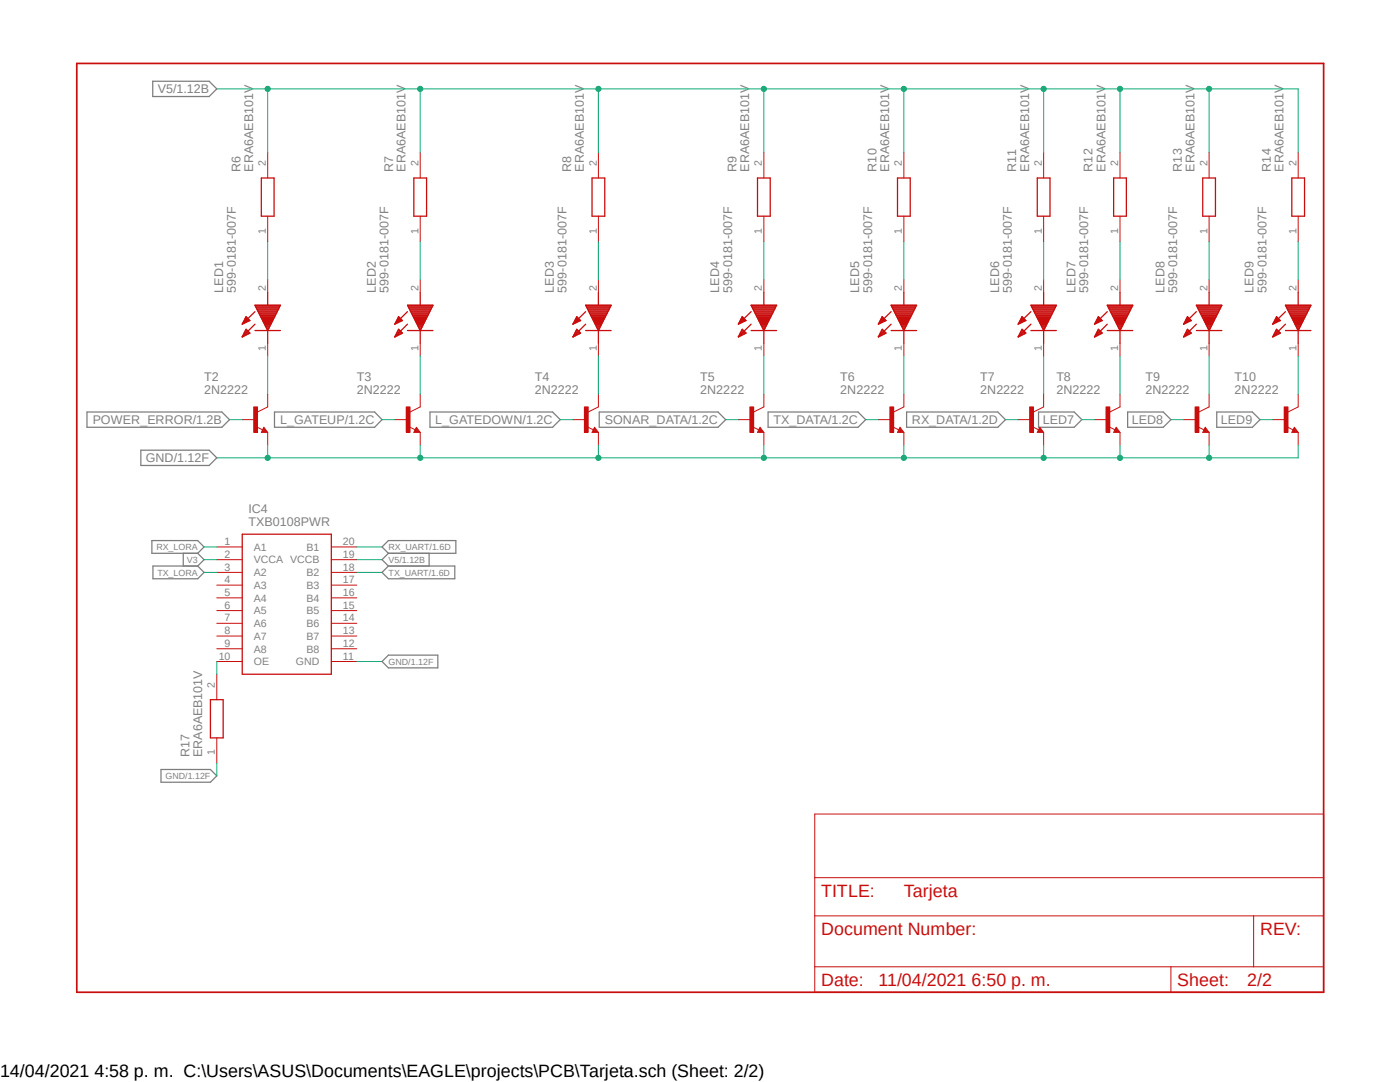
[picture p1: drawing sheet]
<svg xmlns="http://www.w3.org/2000/svg" width="279mm" height="216mm" viewBox="0 0 279 216" stroke-linecap="round" stroke-linejoin="round" font-family="sans-serif">
<path d="M14.8 12.3l249.7 186.2M264.5 12.3l-249.7 186.2" fill="none" stroke="#fff" stroke-width=".2"/>
<g fill="none" stroke="#808080" stroke-width=".25">
<path d="M30.5 16.2h11.2l1.6 1.5-1.6 1.6h-11.2zM17.4 82.2h26.9l1.5 1.5-1.5 1.6h-26.9zM28.1 89.8h13.6l1.6 1.6-1.6 1.5h-13.6zM54.8 82.2h20l1.4 1.5-1.4 1.6h-20zM85.8 82.2h24.5l1.5 1.5-1.5 1.6h-24.5zM119.6 82.2h23.7l1.5 1.5-1.5 1.6h-23.7zM153.3 82.2h17.9l1.6 1.5-1.6 1.6h-17.9zM180.9 82.2h18.2l1.6 1.5-1.6 1.6h-18.2zM207.3 82.2h7.1l1.5 1.5-1.5 1.6h-7.1zM225 82.2h7.2l1.5 1.5-1.5 1.6h-7.2zM242.8 82.2h7.1l1.6 1.5-1.6 1.6h-7.1zM30.3 107.9h9.2l1.2 1.2-1.2 1.3h-9.2z"/>
<path d="M30.5 112.9h9l1.2 1.3-1.2 1.3h-9zM36.6 110.4v2.5M39.5 110.4l1.2 1.3-1.2 1.2M77.5 110.4l-1.3 1.3 1.3 1.2M77.5 107.9h13.5v2.5h-13.5l-1.3-1.3zM77.5 112.9h13.3v2.6h-13.3l-1.3-1.3zM85.6 110.4v2.5M77.5 130.7h9.9v2.6h-9.9l-1.3-1.3zM32.1 153.5h9.9l1.3 1.3-1.3 1.3h-9.9z"/>
</g>
<path d="M15.3 12.7h248.9v185.3h-248.9z" fill="none" stroke="#c90d0c" stroke-width=".34"/>
<g fill="none" stroke="#c90d0c" stroke-width=".2">
<path d="M53.4 30.4v5.1M83.9 30.4v5.1M119.4 30.4v5.1M152.4 30.4v5.1M180.4 30.4v5.1M208.3 30.4v5.1M223.5 30.4v5.1M241.3 30.4v5.1M259.1 30.4v5.1M53.4 43.1v5.1M83.9 43.1v5.1M119.4 43.1v5.1"/>
<path d="M152.4 43.1v5.1M180.4 43.1v5.1M208.3 43.1v5.1M223.5 43.1v5.1M241.3 43.1v5.1M259.1 43.1v5.1M51.2 85.2l1.2 .6M52.7 85.3l.7 1h-1.2zM53.4 81.2l-2 1M162.6 162.4h101.6v35.6h-101.6zM162.6 175.1h101.6M162.6 182.8h101.6"/>
<path d="M162.6 192.9h101.6M233.7 192.9v5.1M250.2 182.8v10.1"/>
</g>
<path d="M52.2 35.5h2.5v7.6h-2.5zM82.6 35.5h2.5v7.6h-2.5zM118.2 35.5h2.5v7.6h-2.5zM151.2 35.5h2.5v7.6h-2.5zM179.1 35.5h2.6v7.6h-2.6zM207 35.5h2.5v7.6h-2.5zM222.2 35.5h2.6v7.6h-2.6zM240 35.5h2.6v7.6h-2.6zM257.8 35.5h2.5v7.6h-2.5zM52.7 85.8l.1 .2h-.4l.3-.5 .5 .6h-.8" fill="none" stroke="#c90d0c" stroke-width=".25"/>
<path d="M50.6 81.2h.8v5.1h-.8z" fill-rule="evenodd" fill="#c90d0c"/>
<path d="M53.4 78.7v2.5M48.3 83.7h2.6M50.6 81.2h.8v5.1h-.8zM53.4 86.3v2.5M81.7 85.2l1.2 .6M83.1 85.3l.8 1h-1.3zM83.9 81.2l-2.1 1" fill="none" stroke="#c90d0c" stroke-width=".2"/>
<path d="M83.1 85.8l.1 .2h-.4l.3-.5 .5 .6h-.8" fill="none" stroke="#c90d0c" stroke-width=".25"/>
<path d="M81.1 81.2h.7v5.1h-.7z" fill-rule="evenodd" fill="#c90d0c"/>
<path d="M83.9 78.7v2.5M78.8 83.7h2.5M81.1 81.2h.7v5.1h-.7zM83.9 86.3v2.5M117.2 85.2l1.2 .6M118.7 85.3l.7 1h-1.2zM119.4 81.2l-2 1" fill="none" stroke="#c90d0c" stroke-width=".2"/>
<path d="M118.7 85.8l.1 .2h-.4l.3-.5 .5 .6h-.8" fill="none" stroke="#c90d0c" stroke-width=".25"/>
<path d="M116.6 81.2h.8v5.1h-.8z" fill-rule="evenodd" fill="#c90d0c"/>
<path d="M119.4 78.7v2.5M114.3 83.7h2.6M116.6 81.2h.8v5.1h-.8zM119.4 86.3v2.5M150.2 85.2l1.2 .6M151.7 85.3l.7 1h-1.2zM152.4 81.2l-2 1" fill="none" stroke="#c90d0c" stroke-width=".2"/>
<path d="M151.7 85.8l.1 .2h-.4l.3-.5 .5 .6h-.8" fill="none" stroke="#c90d0c" stroke-width=".25"/>
<path d="M149.6 81.2h.8v5.1h-.8z" fill-rule="evenodd" fill="#c90d0c"/>
<path d="M152.4 78.7v2.5M147.4 83.7h2.5M149.6 81.2h.8v5.1h-.8zM152.4 86.3v2.5M178.1 85.2l1.3 .6M179.6 85.3l.8 1h-1.3zM180.4 81.2l-2 1" fill="none" stroke="#c90d0c" stroke-width=".2"/>
<path d="M179.6 85.8l.1 .2h-.3l.2-.5 .5 .6h-.7" fill="none" stroke="#c90d0c" stroke-width=".25"/>
<path d="M177.6 81.2h.8v5.1h-.8z" fill-rule="evenodd" fill="#c90d0c"/>
<path d="M180.4 78.7v2.5M175.3 83.7h2.5M177.6 81.2h.8v5.1h-.8zM180.4 86.3v2.5M206.1 85.2l1.2 .6M207.5 85.3l.8 1h-1.3zM208.3 81.2l-2.1 1" fill="none" stroke="#c90d0c" stroke-width=".2"/>
<path d="M207.5 85.8l.1 .2h-.3l.2-.5 .5 .6h-.7" fill="none" stroke="#c90d0c" stroke-width=".25"/>
<path d="M205.5 81.2h.7v5.1h-.7z" fill-rule="evenodd" fill="#c90d0c"/>
<path d="M208.3 78.7v2.5M203.2 83.7h2.5M205.5 81.2h.7v5.1h-.7zM208.3 86.3v2.5M221.3 85.2l1.2 .6M222.8 85.3l.7 1h-1.3zM223.5 81.2l-2 1" fill="none" stroke="#c90d0c" stroke-width=".2"/>
<path d="M222.8 85.8l.1 .2h-.4l.3-.5 .5 .6h-.8" fill="none" stroke="#c90d0c" stroke-width=".25"/>
<path d="M220.7 81.2h.8v5.1h-.8z" fill-rule="evenodd" fill="#c90d0c"/>
<path d="M223.5 78.7v2.5M218.4 83.7h2.6M220.7 81.2h.8v5.1h-.8zM223.5 86.3v2.5M239.1 85.2l1.2 .6M240.5 85.3l.8 1h-1.3zM241.3 81.2l-2 1" fill="none" stroke="#c90d0c" stroke-width=".2"/>
<path d="M240.5 85.8l.2 .2h-.4l.2-.5 .5 .6h-.7" fill="none" stroke="#c90d0c" stroke-width=".25"/>
<path d="M238.5 81.2h.8v5.1h-.8z" fill-rule="evenodd" fill="#c90d0c"/>
<path d="M241.3 78.7v2.5M236.2 83.7h2.6M238.5 81.2h.8v5.1h-.8zM241.3 86.3v2.5M256.8 85.2l1.3 .6M258.3 85.3l.8 1h-1.3zM259.1 81.2l-2.1 1" fill="none" stroke="#c90d0c" stroke-width=".2"/>
<path d="M258.3 85.8l.1 .2h-.3l.2-.5 .5 .6h-.7" fill="none" stroke="#c90d0c" stroke-width=".25"/>
<path d="M256.3 81.2h.7v5.1h-.7z" fill-rule="evenodd" fill="#c90d0c"/>
<g fill="none" stroke="#c90d0c" stroke-width=".2">
<path d="M53.4 55.8v2.6M83.9 55.8v2.6M119.4 55.8v2.6M152.4 55.8v2.6M180.4 55.8v2.6M208.3 55.8v2.6M223.5 55.8v2.6M241.3 55.8v2.6M259.1 55.8v2.6M53.4 68.5v2.5M83.9 68.5v2.5M119.4 68.5v2.5"/>
<path d="M152.4 68.5v2.5M180.4 68.5v2.5M208.3 68.5v2.5M223.5 68.5v2.5M241.3 68.5v2.5M259.1 68.5v2.5M259.1 78.7v2.5M254 83.7h2.5M256.3 81.2h.7v5.1h-.7zM259.1 86.3v2.5M43.3 109.1h5M43.3 111.7h5"/>
<path d="M43.3 114.2h5M43.3 116.8h5M43.3 119.3h5M66.1 109.1h5.1M66.1 111.7h5.1M66.1 114.2h5.1M66.1 116.8h5.1M66.1 119.3h5.1M43.3 121.8h5M43.3 124.4h5M43.3 126.9h5M43.3 129.5h5"/>
<path d="M43.3 132h5M43.3 134.5v5.1M66.1 121.8h5.1M66.1 124.4h5.1M66.1 126.9h5.1M66.1 129.5h5.1M66.1 132h5.1M43.3 147.2v5.1"/>
</g>
<g fill="none" stroke="#c90d0c" stroke-width=".25">
<path d="M53.4 58.4v2.5M83.9 58.4v2.5M119.4 58.4v2.5M152.4 58.4v2.5M180.4 58.4v2.5M208.3 58.4v2.5M223.5 58.4v2.5M241.3 58.4v2.5M259.1 58.4v2.5M48.3 67.2h.1M48.4 64.5h.3M48.5 67h.3"/>
<path d="M48.5 64.3h.6M48.6 66.8h.6M48.6 64.1h.8M48.6 66.6h1M48.7 64h1.1M48.7 66.4h1.1M48.8 63.8h.9M48.9 66.3h.7M48.9 63.6h.6M48.9 66h.5M49 63.4h.3M49 65.9h.2"/>
<path d="M49.1 65.7l.8 .8-1.6 .7zM49.1 63.2l.8 .8-1.6 .7zM50.9 66h5.1M50.9 64.7l-2.6 2.5M50.9 62.2l-2.6 2.5M50.9 60.9h5.1l-2.6 5.1zM51 61.1h4.8M51.1 61.3h4.7M51.2 61.5h4.5M51.3 61.7h4.3M51.4 61.8h4.1M51.4 62.1h4"/>
<path d="M51.6 62.2h3.7M51.6 62.4h3.6M51.7 62.6h3.4M51.8 62.8h3.2M51.9 63h3M52 63.2h2.8M52.1 63.4h2.6M52.2 63.6h2.4M52.3 63.8h2.2M52.4 64h2M52.5 64.1h1.8M52.6 64.3h1.6"/>
<path d="M52.7 64.5h1.4M52.8 64.7h1.3M52.9 64.9h1M53 65.1h.8M53.1 65.3h.7M53.2 65.5h.5M53.3 65.7h.3M53.3 65.9h.2M53.4 66v2.5M78.8 67.2h.1M78.9 64.5h.3M78.9 67h.4"/>
<path d="M79 64.3h.5M79 66.8h.7M79.1 64.1h.8M79.1 66.6h1M79.2 64h1.1M79.2 66.4h1.1M79.3 63.8h.8M79.3 66.3h.8M79.4 63.6h.6M79.4 66h.5M79.5 63.4h.3M79.5 65.9h.2"/>
<path d="M79.5 63.2h.1M79.5 65.7l.8 .8-1.5 .7zM79.5 63.2l.8 .8M79.5 63.2l-.7 1.5M80.3 64l-1.5 .7M81.3 66h5.1M81.3 60.9h5.1l-2.5 5.1zM81.3 64.7l-2.5 2.5M81.3 62.2l-2.5 2.5M81.4 61.1h4.9M81.5 61.3h4.7M81.6 61.5h4.5"/>
<path d="M81.7 61.7h4.3M81.8 61.8h4.1M81.9 62.1h4M82 62.2h3.8M82.1 62.4h3.5M82.2 62.6h3.4M82.3 62.8h3.2M82.4 63h3M82.5 63.2h2.8M82.6 63.4h2.6M82.7 63.6h2.4M82.8 63.8h2.2"/>
<path d="M82.9 64h2M83 64.1h1.8M83.1 64.3h1.6M83.1 64.5h1.5M83.3 64.7h1.2M83.4 64.9h1M83.4 65.1h.9M83.5 65.3h.7M83.7 65.5h.4M83.7 65.7h.3M83.8 65.9h.1M83.9 66v2.5"/>
<path d="M114.4 67.2h.1M114.4 64.5h.3M114.5 67h.4M114.6 64.3h.5M114.6 66.8h.6M114.6 64.1h.9M114.7 66.6h.9M114.7 64h1.2M114.8 66.4h1M114.8 63.8h.9M114.9 66.3h.7M114.9 63.6h.6"/>
<path d="M114.9 66h.5M115 63.4h.3M115.1 65.9h.1M115.1 65.7l.8 .8-1.6 .7zM115.9 64l-.8-.8-.8 1.5M115.9 64l-1.6 .7M116.9 66h5.1M116.9 60.9h5.1l-2.6 5.1zM116.9 64.7l-2.6 2.5M116.9 62.2l-2.6 2.5M117 61.1h4.9M117.1 61.3h4.7"/>
<path d="M117.2 61.5h4.5M117.3 61.7h4.3M117.4 61.8h4.1M117.5 62.1h3.9M117.6 62.2h3.7M117.6 62.4h3.6M117.8 62.6h3.3M117.9 62.8h3.1M117.9 63h3M118 63.2h2.8M118.2 63.4h2.5M118.2 63.6h2.4"/>
<path d="M118.3 63.8h2.2M118.4 64h2M118.5 64.1h1.9M118.6 64.3h1.6M118.7 64.5h1.4M118.8 64.7h1.3M118.9 64.9h1.1M119 65.1h.8M119.1 65.3h.7M119.2 65.5h.5M119.3 65.7h.3M119.4 65.9h.1"/>
<path d="M119.4 66v2.5M147.4 67.2h.1M147.4 64.5h.3M147.5 67h.3M147.5 64.3h.6M147.6 66.8h.6M147.6 64.1h.9M147.7 66.6h.9M147.7 64h1.1M147.7 66.4h1.1M147.8 63.8h.9M147.9 66.3h.7"/>
<path d="M147.9 63.6h.6M148 66h.5M148 63.4h.3M148 65.9h.3M148.1 65.7l.8 .8-1.5 .7zM148.1 63.2l.8 .8-1.5 .7zM149.9 66h5.1M149.9 60.9h5.1l-2.6 5.1zM149.9 64.7l-2.5 2.5M149.9 62.2l-2.5 2.5M150 61.1h4.9M150.1 61.3h4.7"/>
<path d="M150.2 61.5h4.5M150.3 61.7h4.3M150.4 61.8h4.1M150.5 62.1h3.9M150.6 62.2h3.7M150.7 62.4h3.5M150.7 62.6h3.4M150.9 62.8h3.1M151 63h2.9M151 63.2h2.8M151.1 63.4h2.6M151.3 63.6h2.3"/>
<path d="M151.3 63.8h2.2M151.4 64h2.1M151.5 64.1h1.8M151.6 64.3h1.6M151.7 64.5h1.5M151.8 64.7h1.3M151.9 64.9h1.1M152 65.1h.9M152.1 65.3h.7M152.2 65.5h.5M152.3 65.7h.3M152.4 65.9h.1"/>
<path d="M152.4 66v2.5M175.3 67.2h.1M175.4 64.5h.2M175.4 67h.4M175.5 64.3h.5M175.5 66.8h.6M175.6 64.1h.8M175.6 66.6h.9M175.7 64h1.1M175.7 66.4h1M175.8 63.8h.8M175.8 66.3h.8"/>
<path d="M175.9 63.6h.5M175.9 66h.5M175.9 63.4h.3M176 65.9h.2M176 63.2h.1M176.1 65.7l.7 .8-1.5 .7zM176.1 63.2l.7 .8-1.5 .7M176.1 63.2l-.8 1.5M177.8 66h5.1M177.8 60.9h5.1l-2.5 5.1zM177.8 64.7l-2.5 2.5M177.8 62.2l-2.5 2.5"/>
<path d="M177.9 61.1h4.9M178 61.3h4.7M178.1 61.5h4.5M178.2 61.7h4.3M178.3 61.8h4.1M178.4 62.1h3.9M178.5 62.2h3.7M178.6 62.4h3.5M178.7 62.6h3.3M178.8 62.8h3.1M178.9 63h3M179 63.2h2.7"/>
<path d="M179.1 63.4h2.6M179.2 63.6h2.4M179.3 63.8h2.2M179.4 64h2M179.5 64.1h1.8M179.5 64.3h1.7M179.7 64.5h1.4M179.7 64.7h1.3M179.8 64.9h1.1M179.9 65.1h.9M180 65.3h.7M180.1 65.5h.5"/>
<path d="M180.2 65.7h.3M180.3 65.9h.1M180.4 66v2.5M203.2 67.2h.1M203.3 64.5h.3M203.3 67h.4M203.4 64.3h.6M203.5 66.8h.6M203.5 64.1h.8M203.5 66.6h1M203.6 64h1.1M203.6 66.4h1.1"/>
<path d="M203.7 63.8h.9M203.7 66.3h.8M203.8 63.6h.6M203.8 66h.5M203.9 63.4h.3M203.9 65.9h.2M204 63.2h.1M204 65.7l.7 .8-1.5 .7zM204 63.2l.7 .8M204 63.2l-.8 1.5M204.7 64l-1.5 .7M205.7 66h5.1"/>
<path d="M205.7 60.9h5.1l-2.5 5.1zM205.7 64.7l-2.5 2.5M205.7 62.2l-2.5 2.5M205.9 61.1h4.8M206 61.3h4.7M206 61.5h4.5M206.2 61.7h4.2M206.2 61.8h4.2M206.3 62.1h4M206.4 62.2h3.7M206.5 62.4h3.6M206.6 62.6h3.4"/>
<path d="M206.7 62.8h3.2M206.8 63h3M206.9 63.2h2.8M207 63.4h2.6M207.1 63.6h2.4M207.2 63.8h2.2M207.3 64h2M207.4 64.1h1.8M207.5 64.3h1.6M207.6 64.5h1.4M207.7 64.7h1.2M207.8 64.9h1"/>
<path d="M207.9 65.1h.8M207.9 65.3h.7M208.1 65.5h.4M208.2 65.7h.2M208.2 65.9h.2M208.3 66v2.5M218.5 67.2h.1M218.5 64.5h.3M218.6 67h.3M218.7 64.3h.5M218.7 66.8h.6M218.7 64.1h.9"/>
<path d="M218.8 66.6h.9M218.8 64h1.2M218.9 66.4h1M218.9 63.8h.9M218.9 66.3h.9M219 63.6h.6M219 66h.5M219.1 63.4h.3M219.2 65.9h.2M219.2 63.2h.1M219.2 65.7l.8 .8-1.6 .7zM219.2 63.2l.8 .8"/>
<path d="M219.2 63.2l-.8 1.5M220 64l-1.6 .7M221 66h5.1M221 60.9h5.1l-2.6 5.1zM221 64.7l-2.6 2.5M221 62.2l-2.6 2.5M221.1 61.1h4.9M221.2 61.3h4.7M221.3 61.5h4.5M221.4 61.7h4.3M221.5 61.8h4.1M221.6 62.1h3.9"/>
<path d="M221.7 62.2h3.7M221.7 62.4h3.6M221.9 62.6h3.3M222 62.8h3.1M222 63h3M222.1 63.2h2.8M222.2 63.4h2.6M222.3 63.6h2.4M222.4 63.8h2.2M222.5 64h2M222.6 64.1h1.9M222.7 64.3h1.7"/>
<path d="M222.8 64.5h1.4M222.9 64.7h1.3M223 64.9h1.1M223.1 65.1h.9M223.2 65.3h.7M223.3 65.5h.5M223.4 65.7h.3M223.5 65.9h.1M223.5 66v2.5M236.3 67.2h.1M236.3 64.5h.3M236.3 67h.4"/>
<path d="M236.4 64.3h.6M236.4 66.8h.7M236.5 64.1h.9M236.5 66.6h1M236.6 64h1.1M236.6 66.4h1.1M236.7 63.8h.9M236.7 66.3h.8M236.8 63.6h.6M236.8 66h.5M236.9 65.9h.2M236.9 63.4h.3"/>
<path d="M237 65.7l.7 .8-1.5 .7zM237.7 64l-.7-.8-.8 1.5M237.7 64l-1.5 .7M238.8 66h5M238.8 60.9h5l-2.5 5.1zM238.8 64.7l-2.6 2.5M238.8 62.2l-2.6 2.5M238.9 61.1h4.9M239 61.3h4.6M239.1 61.5h4.4M239.1 61.7h4.4M239.3 61.8h4.1"/>
<path d="M239.4 62.1h3.8M239.4 62.2h3.8M239.5 62.4h3.6M239.6 62.6h3.4M239.7 62.8h3.2M239.8 63h3M239.9 63.2h2.8M240 63.4h2.6M240.1 63.6h2.4M240.2 63.8h2.2M240.3 64h2M240.4 64.1h1.8"/>
<path d="M240.5 64.3h1.6M240.6 64.5h1.4M240.7 64.7h1.2M240.8 64.9h1.1M240.9 65.1h.8M241 65.3h.6M241 65.5h.6M241.2 65.7h.3M241.3 65.9h.1M241.3 66v2.5M254 67.2h.1M254.1 64.5h.2"/>
<path d="M254.1 67h.4M254.2 64.3h.5M254.2 66.8h.6M254.3 64.1h.8M254.3 66.6h.9M254.4 64h1.1M254.4 66.4h1.1M254.5 63.8h.9M254.5 66.3h.8M254.6 63.6h.5M254.6 66h.5M254.7 65.9h.2"/>
<path d="M254.7 63.4h.3M254.8 65.7l.7 .8-1.5 .7zM255.5 64l-.7-.8-.8 1.5M255.5 64l-1.5 .7M256.5 66h5.1M256.5 60.9h5.1l-2.5 5.1zM256.5 64.7l-2.5 2.5M256.5 62.2l-2.5 2.5M256.6 61.1h4.9M256.8 61.3h4.6M256.8 61.5h4.5M256.9 61.7h4.3"/>
<path d="M257 61.8h4.2M257.1 62.1h3.9M257.2 62.2h3.7M257.3 62.4h3.6M257.4 62.6h3.4M257.5 62.8h3.1M257.6 63h3M257.7 63.2h2.8M257.8 63.4h2.6M257.9 63.6h2.4M258 63.8h2.2M258.1 64h2"/>
<path d="M258.1 64.1h1.9M258.3 64.3h1.6M258.4 64.5h1.4M258.4 64.7h1.3M258.5 64.9h1.1M258.7 65.1h.8M258.7 65.3h.7M258.8 65.5h.5M258.9 65.7h.3M259 65.9h.1M259.1 66v2.5M48.3 106.6h17.8v27.9h-17.8z"/>
<path d="M42 139.6h2.5v7.6h-2.5z"/>
</g>
<path d="M53.4 48.2v7.6M53.4 71v7.7M83.9 71v7.7M119.4 71v7.7M152.4 71v7.7M180.4 71v7.7M208.3 71v7.7M223.5 71v7.7M241.3 71v7.7M259.1 71v7.7M208.3 88.8v2.6h50.8v-2.6M223.5 88.8v2.6" fill="none" stroke="#0dab76" stroke-width=".2"/>
<circle cx="223.5" cy="91.4" r=".51" fill="#0dab76"/>
<g fill="none" stroke="#0dab76" stroke-width=".2">
<path d="M241.3 88.8v2.6"/>
<circle cx="223.5" cy="91.4" r=".51"/>
</g>
<circle cx="241.3" cy="91.4" r=".51" fill="#0dab76"/>
<g fill="none" stroke="#0dab76" stroke-width=".2">
<path d="M180.4 88.8v2.6h27.9"/>
<circle cx="241.3" cy="91.4" r=".51"/>
</g>
<circle cx="208.3" cy="91.4" r=".51" fill="#0dab76"/>
<g fill="none" stroke="#0dab76" stroke-width=".2">
<path d="M119.4 88.8v2.6h33v-2.6"/>
<circle cx="208.3" cy="91.4" r=".51"/>
</g>
<circle cx="119.4" cy="91.4" r=".51" fill="#0dab76"/>
<g fill="none" stroke="#0dab76" stroke-width=".2">
<path d="M83.9 88.8v2.6h35.5"/>
<circle cx="119.4" cy="91.4" r=".51"/>
</g>
<circle cx="83.9" cy="91.4" r=".51" fill="#0dab76"/>
<g fill="none" stroke="#0dab76" stroke-width=".2">
<path d="M53.4 88.8v2.6h30.5M152.4 91.4h28"/>
<circle cx="83.9" cy="91.4" r=".51"/>
</g>
<circle cx="180.4" cy="91.4" r=".51" fill="#0dab76"/>
<circle cx="180.4" cy="91.4" r=".51" fill="none" stroke="#0dab76" stroke-width=".2"/>
<circle cx="152.4" cy="91.4" r=".51" fill="#0dab76"/>
<g fill="none" stroke="#0dab76" stroke-width=".2">
<path d="M43.3 91.4h10.1"/>
<circle cx="152.4" cy="91.4" r=".51"/>
</g>
<circle cx="53.4" cy="91.4" r=".51" fill="#0dab76"/>
<g fill="none" stroke="#0dab76" stroke-width=".2">
<path d="M83.9 17.7v12.7M53.4 30.4v-12.7h205.7v12.7M83.9 48.2v7.6M119.4 48.2v7.6M152.4 48.2v7.6M180.4 48.2v7.6M208.3 48.2v7.6M223.5 48.2v7.6M241.3 48.2v7.6M259.1 48.2v7.6M71.2 132h5M43.3 152.3v2.5"/>
<circle cx="53.4" cy="91.4" r=".51"/>
</g>
<circle cx="83.9" cy="17.7" r=".51" fill="#0dab76"/>
<g fill="none" stroke="#0dab76" stroke-width=".2">
<path d="M119.4 17.7v12.7"/>
<circle cx="83.9" cy="17.7" r=".51"/>
</g>
<circle cx="119.4" cy="17.7" r=".51" fill="#0dab76"/>
<g fill="none" stroke="#0dab76" stroke-width=".2">
<path d="M152.4 17.7v12.7"/>
<circle cx="119.4" cy="17.7" r=".51"/>
</g>
<circle cx="152.4" cy="17.7" r=".51" fill="#0dab76"/>
<g fill="none" stroke="#0dab76" stroke-width=".2">
<path d="M180.4 17.7v12.7"/>
<circle cx="152.4" cy="17.7" r=".51"/>
</g>
<circle cx="180.4" cy="17.7" r=".51" fill="#0dab76"/>
<g fill="none" stroke="#0dab76" stroke-width=".2">
<path d="M208.3 17.7v12.7"/>
<circle cx="180.4" cy="17.7" r=".51"/>
</g>
<circle cx="208.3" cy="17.7" r=".51" fill="#0dab76"/>
<g fill="none" stroke="#0dab76" stroke-width=".2">
<path d="M223.5 17.7v12.7"/>
<circle cx="208.3" cy="17.7" r=".51"/>
</g>
<circle cx="223.5" cy="17.7" r=".51" fill="#0dab76"/>
<g fill="none" stroke="#0dab76" stroke-width=".2">
<path d="M241.3 17.7v12.7"/>
<circle cx="223.5" cy="17.7" r=".51"/>
</g>
<circle cx="241.3" cy="17.7" r=".51" fill="#0dab76"/>
<g fill="none" stroke="#0dab76" stroke-width=".2">
<path d="M43.3 17.7h10.1"/>
<circle cx="241.3" cy="17.7" r=".51"/>
</g>
<circle cx="53.4" cy="17.7" r=".51" fill="#0dab76"/>
<g fill="none" stroke="#0dab76" stroke-width=".2">
<path d="M45.8 83.7h2.5M76.2 83.7h2.6M111.8 83.7h2.5M144.8 83.7h2.6M172.8 83.7h2.5M200.7 83.7h2.5M215.9 83.7h2.5M233.7 83.7h2.5M251.5 83.7h2.5M40.7 111.7h2.6M40.7 109.1h2.6M40.7 114.2h2.6"/>
<path d="M71.2 111.7h5M71.2 109.1h5M71.2 114.2h5M43.3 132v2.5"/>
<circle cx="53.4" cy="17.7" r=".51"/>
</g>
<g font-size="3.6" fill="#c90d0c">
<text x="163.9" y="178.9">TITLE:</text>
<text x="180.4" y="178.9">Tarjeta</text>
<text x="163.9" y="186.6">Document Number:</text>
<text x="251.5" y="186.6">REV:</text>
<text x="163.9" y="196.7">Date:</text>
<text x="175.3" y="196.7">11/04/2021 6:50 p. m.</text>
<text x="235" y="196.7">Sheet:</text>
<text x="248.9" y="196.7">2/2</text>
</g>
<text font-size="3.6" x="0" y="214.9">14/04/2021 4:58 p. m. C:\Users\ASUS\Documents\EAGLE\projects\PCB\Tarjeta.sch (Sheet: 2/2)</text>
<g font-size="2.5" fill="#808080">
<text x="31.5" y="18.6">V5/1.12B</text>
<text x="48" y="34.2" transform="rotate(-90 48 34.2)">R6</text>
<text x="50.5" y="34.2" transform="rotate(-90 50.5 34.2)">ERA6AEB101V</text>
<text x="78.4" y="34.2" transform="rotate(-90 78.4 34.2)">R7</text>
<text x="80.9" y="34.2" transform="rotate(-90 80.9 34.2)">ERA6AEB101V</text>
<text x="114" y="34.2" transform="rotate(-90 114 34.2)">R8</text>
<text x="116.5" y="34.2" transform="rotate(-90 116.5 34.2)">ERA6AEB101V</text>
<text x="147" y="34.2" transform="rotate(-90 147 34.2)">R9</text>
<text x="149.5" y="34.2" transform="rotate(-90 149.5 34.2)">ERA6AEB101V</text>
<text x="174.9" y="34.2" transform="rotate(-90 174.9 34.2)">R10</text>
<text x="177.5" y="34.2" transform="rotate(-90 177.5 34.2)">ERA6AEB101V</text>
<text x="202.8" y="34.2" transform="rotate(-90 202.8 34.2)">R11</text>
<text x="205.4" y="34.2" transform="rotate(-90 205.4 34.2)">ERA6AEB101V</text>
<text x="218.1" y="34.2" transform="rotate(-90 218.1 34.2)">R12</text>
<text x="220.6" y="34.2" transform="rotate(-90 220.6 34.2)">ERA6AEB101V</text>
<text x="235.8" y="34.2" transform="rotate(-90 235.8 34.2)">R13</text>
<text x="238.4" y="34.2" transform="rotate(-90 238.4 34.2)">ERA6AEB101V</text>
<text x="253.6" y="34.2" transform="rotate(-90 253.6 34.2)">R14</text>
<text x="256.2" y="34.2" transform="rotate(-90 256.2 34.2)">ERA6AEB101V</text>
<text x="44.5" y="58.4" transform="rotate(-90 44.5 58.4)">LED1</text>
<text x="47.1" y="58.4" transform="rotate(-90 47.1 58.4)">599-0181-007F</text>
<text x="75" y="58.4" transform="rotate(-90 75 58.4)">LED2</text>
<text x="77.6" y="58.4" transform="rotate(-90 77.6 58.4)">599-0181-007F</text>
<text x="110.5" y="58.4" transform="rotate(-90 110.5 58.4)">LED3</text>
<text x="113.1" y="58.4" transform="rotate(-90 113.1 58.4)">599-0181-007F</text>
<text x="143.6" y="58.4" transform="rotate(-90 143.6 58.4)">LED4</text>
<text x="146.1" y="58.4" transform="rotate(-90 146.1 58.4)">599-0181-007F</text>
<text x="171.5" y="58.4" transform="rotate(-90 171.5 58.4)">LED5</text>
<text x="174" y="58.4" transform="rotate(-90 174 58.4)">599-0181-007F</text>
<text x="199.4" y="58.4" transform="rotate(-90 199.4 58.4)">LED6</text>
<text x="201.9" y="58.4" transform="rotate(-90 201.9 58.4)">599-0181-007F</text>
<text x="214.6" y="58.4" transform="rotate(-90 214.6 58.4)">LED7</text>
<text x="217.2" y="58.4" transform="rotate(-90 217.2 58.4)">599-0181-007F</text>
<text x="232.4" y="58.4" transform="rotate(-90 232.4 58.4)">LED8</text>
<text x="235" y="58.4" transform="rotate(-90 235 58.4)">599-0181-007F</text>
<text x="250.2" y="58.4" transform="rotate(-90 250.2 58.4)">LED9</text>
<text x="252.7" y="58.4" transform="rotate(-90 252.7 58.4)">599-0181-007F</text>
<text x="40.7" y="76.1">T2</text>
<text x="71.2" y="76.1">T3</text>
<text x="106.7" y="76.1">T4</text>
<text x="139.7" y="76.1">T5</text>
<text x="167.7" y="76.1">T6</text>
<text x="195.6" y="76.1">T7</text>
<text x="210.8" y="76.1">T8</text>
<text x="228.6" y="76.1">T9</text>
<text x="246.4" y="76.1">T10</text>
<text x="40.7" y="78.7">2N2222</text>
<text x="71.2" y="78.7">2N2222</text>
<text x="106.7" y="78.7">2N2222</text>
<text x="139.7" y="78.7">2N2222</text>
<text x="167.7" y="78.7">2N2222</text>
<text x="195.6" y="78.7">2N2222</text>
<text x="210.8" y="78.7">2N2222</text>
<text x="228.6" y="78.7">2N2222</text>
<text x="246.4" y="78.7">2N2222</text>
<text x="18.5" y="84.6">POWER_ERROR/1.2B</text>
<text x="55.9" y="84.6">L_GATEUP/1.2C</text>
<text x="86.9" y="84.6">L_GATEDOWN/1.2C</text>
<text x="120.7" y="84.6">SONAR_DATA/1.2C</text>
<text x="154.4" y="84.6">TX_DATA/1.2C</text>
<text x="182" y="84.6">RX_DATA/1.2D</text>
<text x="208.1" y="84.6">LED7</text>
<text x="225.9" y="84.6">LED8</text>
<text x="243.7" y="84.6">LED9</text>
<text x="29.1" y="92.2">GND/1.12F</text>
<text x="49.6" y="104.9">TXB0108PWR</text>
<text x="49.6" y="102.4">IC4</text>
<text x="37.8" y="151" transform="rotate(-90 37.8 151)">R17</text>
<text x="40.3" y="151" transform="rotate(-90 40.3 151)">ERA6AEB101V</text>
</g>
<g font-size="2.1" fill="#808080">
<text x="53" y="33.2" transform="rotate(-90 53 33.2)">2</text>
<text x="83.5" y="33.2" transform="rotate(-90 83.5 33.2)">2</text>
<text x="119.1" y="33.2" transform="rotate(-90 119.1 33.2)">2</text>
<text x="152.1" y="33.2" transform="rotate(-90 152.1 33.2)">2</text>
<text x="180" y="33.2" transform="rotate(-90 180 33.2)">2</text>
<text x="207.9" y="33.2" transform="rotate(-90 207.9 33.2)">2</text>
<text x="223.2" y="33.2" transform="rotate(-90 223.2 33.2)">2</text>
<text x="241" y="33.2" transform="rotate(-90 241 33.2)">2</text>
<text x="258.7" y="33.2" transform="rotate(-90 258.7 33.2)">2</text>
<text x="53" y="46.7" transform="rotate(-90 53 46.7)">1</text>
<text x="83.5" y="46.7" transform="rotate(-90 83.5 46.7)">1</text>
<text x="119.1" y="46.7" transform="rotate(-90 119.1 46.7)">1</text>
<text x="152.1" y="46.7" transform="rotate(-90 152.1 46.7)">1</text>
<text x="180" y="46.7" transform="rotate(-90 180 46.7)">1</text>
<text x="207.9" y="46.7" transform="rotate(-90 207.9 46.7)">1</text>
<text x="223.2" y="46.7" transform="rotate(-90 223.2 46.7)">1</text>
<text x="241" y="46.7" transform="rotate(-90 241 46.7)">1</text>
<text x="258.7" y="46.7" transform="rotate(-90 258.7 46.7)">1</text>
<text x="53" y="58" transform="rotate(-90 53 58)">2</text>
<text x="83.5" y="58" transform="rotate(-90 83.5 58)">2</text>
<text x="119.1" y="58" transform="rotate(-90 119.1 58)">2</text>
<text x="152.1" y="58" transform="rotate(-90 152.1 58)">2</text>
<text x="180" y="58" transform="rotate(-90 180 58)">2</text>
<text x="207.9" y="58" transform="rotate(-90 207.9 58)">2</text>
<text x="223.2" y="58" transform="rotate(-90 223.2 58)">2</text>
<text x="241" y="58" transform="rotate(-90 241 58)">2</text>
<text x="258.7" y="58" transform="rotate(-90 258.7 58)">2</text>
<text x="53" y="70.1" transform="rotate(-90 53 70.1)">1</text>
<text x="83.5" y="70.1" transform="rotate(-90 83.5 70.1)">1</text>
<text x="119.1" y="70.1" transform="rotate(-90 119.1 70.1)">1</text>
<text x="152.1" y="70.1" transform="rotate(-90 152.1 70.1)">1</text>
<text x="180" y="70.1" transform="rotate(-90 180 70.1)">1</text>
<text x="207.9" y="70.1" transform="rotate(-90 207.9 70.1)">1</text>
<text x="223.2" y="70.1" transform="rotate(-90 223.2 70.1)">1</text>
<text x="241" y="70.1" transform="rotate(-90 241 70.1)">1</text>
<text x="258.7" y="70.1" transform="rotate(-90 258.7 70.1)">1</text>
<text x="44.8" y="108.8">1</text>
<text x="44.8" y="111.3">2</text>
<text x="44.8" y="113.9">3</text>
<text x="50.7" y="109.9">A1</text>
<text x="50.7" y="112.4">VCCA VCCB</text>
<text x="61.2" y="109.9">B1</text>
<text x="68.5" y="108.8">20</text>
<text x="68.5" y="111.3">19</text>
<text x="68.5" y="113.9">18</text>
<text x="44.8" y="116.4">4</text>
<text x="44.8" y="119">5</text>
<text x="50.7" y="115">A2</text>
<text x="50.7" y="117.5">A3</text>
<text x="61.2" y="115">B2</text>
<text x="61.2" y="117.5">B3</text>
<text x="68.5" y="116.4">17</text>
<text x="68.5" y="119">16</text>
<text x="44.8" y="121.5">6</text>
<text x="44.8" y="124">7</text>
<text x="50.7" y="120.1">A4</text>
<text x="50.7" y="122.6">A5</text>
<text x="50.7" y="125.1">A6</text>
<text x="61.2" y="120.1">B4</text>
<text x="61.2" y="122.6">B5</text>
<text x="61.2" y="125.1">B6</text>
<text x="68.5" y="121.5">15</text>
<text x="68.5" y="124">14</text>
<text x="43.6" y="131.6">10</text>
<text x="44.8" y="126.5">8</text>
<text x="44.8" y="129.1">9</text>
<text x="50.7" y="127.7">A7</text>
<text x="50.7" y="130.2">A8</text>
<text x="61.2" y="127.7">B7</text>
<text x="61.2" y="130.2">B8</text>
<text x="68.5" y="126.5">13</text>
<text x="68.5" y="129.1">12</text>
<text x="68.5" y="131.6">11</text>
<text x="42.9" y="137.3" transform="rotate(-90 42.9 137.3)">2</text>
<text x="50.7" y="132.8">OE</text>
<text x="59.1" y="132.8">GND</text>
<text x="42.9" y="150.7" transform="rotate(-90 42.9 150.7)">1</text>
</g>
<g font-size="1.8" fill="#808080">
<text x="31.2" y="109.8">RX_LORA</text>
<text x="37.3" y="112.3">V3</text>
<text x="77.6" y="112.3">V5/1.12B</text>
<text x="77.6" y="109.8">RX_UART/1.6D</text>
<text x="31.4" y="114.9">TX_LORA</text>
<text x="77.6" y="114.9">TX_UART/1.6D</text>
<text x="77.6" y="132.6">GND/1.12F</text>
<text x="33" y="155.5">GND/1.12F</text>
</g>
</svg>
